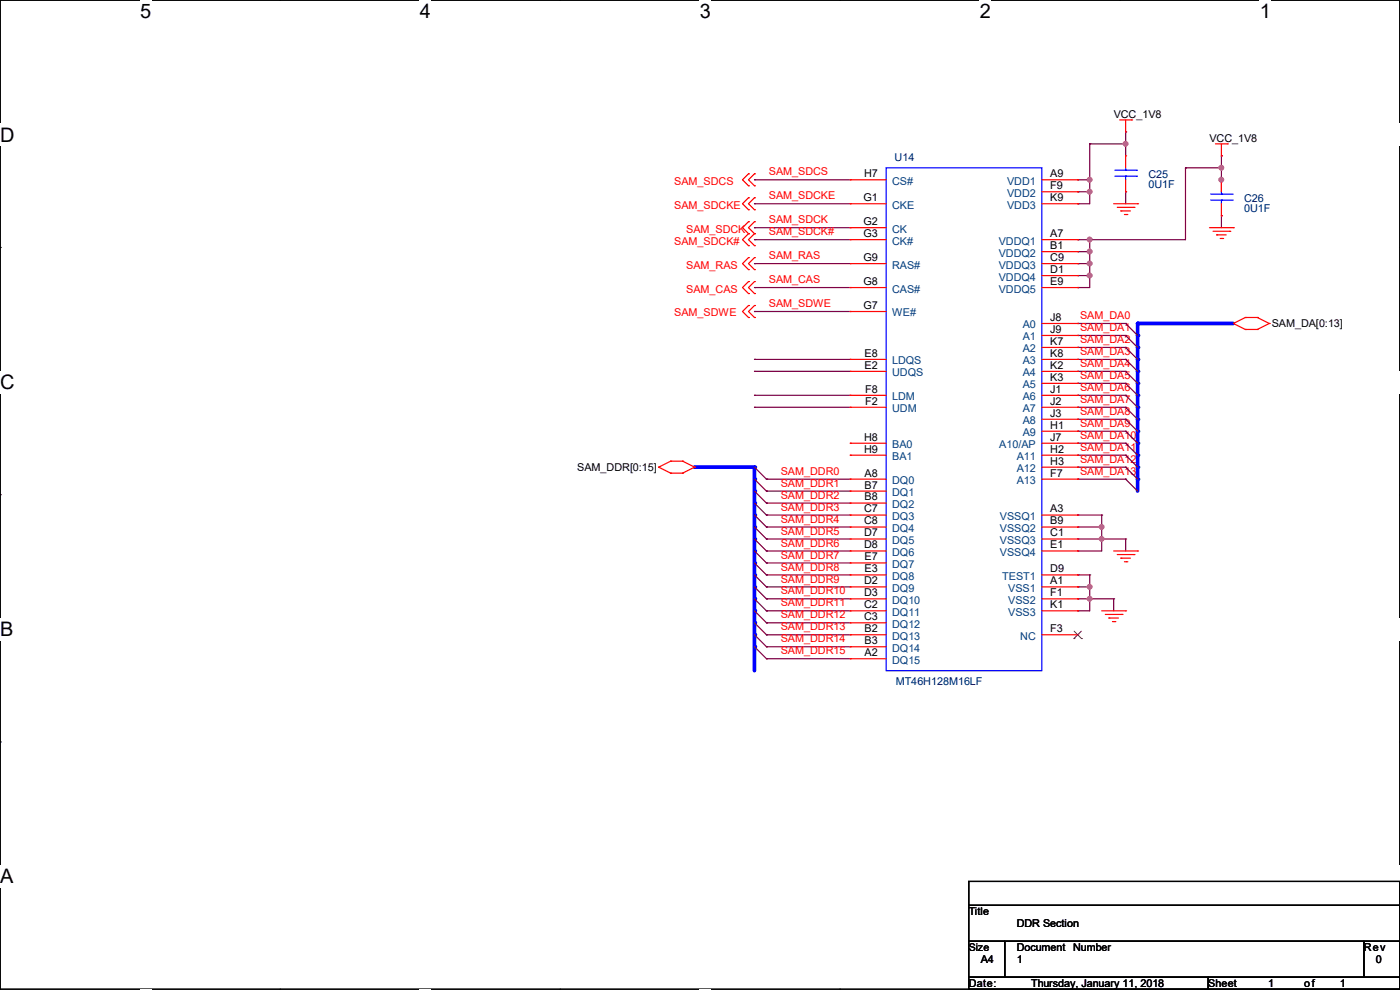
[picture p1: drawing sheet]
<svg xmlns="http://www.w3.org/2000/svg" width="297mm" height="210mm" viewBox="0 0 297 210" stroke-linecap="round" stroke-linejoin="round" font-family="sans-serif">
<path d="M0 0h297v209.8h-297z" fill="none" stroke="#000" stroke-width=".25"/>
<g fill="#fff">
<path d="M29.7 0h2.4v4.8h-2.4z"/>
<path d="M29.7 209.8h2.4v.2h-2.4z"/>
</g>
<path d="M59.4 0h.1M59.4 209.8h.1" fill="none" stroke="#000" stroke-width=".25"/>
<g fill="#fff">
<path d="M89.1 0h2.3v4.8h-2.3z"/>
<path d="M89.1 209.8h2.3v.2h-2.3z"/>
</g>
<path d="M118.8 0h.1M118.8 209.8h.1" fill="none" stroke="#000" stroke-width=".25"/>
<g fill="#fff">
<path d="M148.5 0h2.3v4.8h-2.3z"/>
<path d="M148.5 209.8h2.3v.2h-2.3z"/>
</g>
<path d="M178.2 0h.1M178.2 209.8h.1" fill="none" stroke="#000" stroke-width=".25"/>
<g fill="#fff">
<path d="M207.9 0h2.3v4.8h-2.3z"/>
<path d="M207.9 209.8h2.3v.2h-2.3z"/>
</g>
<path d="M237.6 0h.1M237.6 209.8h.1" fill="none" stroke="#000" stroke-width=".25"/>
<g fill="#fff">
<path d="M267.3 0h2.3v4.8h-2.3z"/>
<path d="M267.3 209.8h2.3v.2h-2.3z"/>
<path d="M0 26.2h3.1v4.8h-3.1z"/>
<path d="M297 26.2v4.8z"/>
<path d="M0 78.7h3.1v4.7h-3.1z"/>
<path d="M297 78.7v4.7z"/>
</g>
<path d="M0 52.5h.1M297 52.5h.1" fill="none" stroke="#000" stroke-width=".25"/>
<g fill="#fff">
<path d="M0 131.1h2.9v4.8h-2.9z"/>
<path d="M297 131.1v4.8z"/>
</g>
<path d="M0 104.9h.1M297 104.9h.1" fill="none" stroke="#000" stroke-width=".25"/>
<g fill="#fff">
<path d="M0 183.6h2.9v4.7h-2.9z"/>
<path d="M296.9 183.6h.1v4.7h-.1z"/>
</g>
<path d="M0 157.4h.1M297 157.4h.1" fill="none" stroke="#000" stroke-width=".25"/>
<g fill="none" stroke="#800040" stroke-width=".25">
<path d="M228.6 38.1h.1M228.6 38.1h2.6M231.2 30.5h.1M231.2 38.1h.1M231.2 30.5v12.7h-2.6M231.2 30.5h7.6M238.8 28h.1M238.8 30.5h.1M238.8 28v5.1M251.5 35.6h.1M251.5 35.6v15.2h-22.9M251.5 35.6h7.6"/>
<path d="M259.1 33.1h.1M259.1 38.1h.1M259.1 35.6h.1M259.1 33.1v7.6M228.6 50.8h.1M228.6 58.5h.1M228.6 55.9h.1M228.6 53.4h.1M228.6 43.2h.1M228.6 40.7h.1M228.6 58.5h2.6M228.6 55.9h2.6"/>
<path d="M228.6 53.4h2.6M228.6 40.7h2.6M231.2 50.8h.1M231.2 58.5h.1M231.2 55.9h.1M231.2 53.4h.1M231.2 40.7h.1M231.2 50.8v10.2h-2.6M238.8 40.7h.1M238.8 40.7v2.5M259.1 45.8h.1M259.1 45.8v2.5"/>
<path d="M228.6 61h.1M228.6 109.3h.1M228.6 116.9h.1M228.6 114.3h.1M228.6 111.8h.1M228.6 109.3h5.1M228.6 114.3h10.2M228.6 111.8h5.1M233.7 109.3h.1M233.7 114.3h.1M233.7 111.8h.1M233.7 109.3v7.6h-5.1"/>
<path d="M238.8 114.3h.1M238.8 114.3v2.6M228.6 124.5h.1M228.6 129.6h.1M228.6 127h.1M228.6 124.5h2.6M228.6 127h7.7M231.2 124.5h.1M231.2 127h.1M231.2 124.5v5.1h-2.6M236.3 127h.1M236.3 127v2.6"/>
</g>
<g fill="#f0f" stroke="#f0f" stroke-width=".25">
<circle cx="231.2" cy="127" r=".49"/>
<circle cx="233.7" cy="111.8" r=".49"/>
<circle cx="233.7" cy="114.3" r=".49"/>
<circle cx="231.2" cy="53.4" r=".49"/>
<circle cx="231.2" cy="50.8" r=".49"/>
<circle cx="231.2" cy="58.4" r=".49"/>
<circle cx="231.2" cy="55.9" r=".49"/>
<circle cx="238.8" cy="30.5" r=".49"/>
<circle cx="231.2" cy="40.7" r=".49"/>
<circle cx="231.2" cy="38.1" r=".49"/>
<circle cx="259.1" cy="38.1" r=".49"/>
<circle cx="259.1" cy="35.6" r=".49"/>
</g>
<path d="M147.4 99.1h12.7" fill="none" stroke="#00f" stroke-width=".76"/>
<circle cx="147.4" cy="99.1" r=".38" fill="#00f"/>
<path d="M160.1 99.1v2.5" fill="none" stroke="#00f" stroke-width=".76"/>
<circle cx="160.1" cy="99.1" r=".38" fill="#00f"/>
<g fill="none" stroke="#800040" stroke-width=".25">
<path d="M162.6 101.6h.1M162.6 104.2h.1M162.6 106.7h.1M162.6 109.3h.1M162.6 111.8h.1M162.6 114.3h.1M162.6 116.9h.1M162.6 119.4h.1M162.6 101.6h17.8M162.6 104.2h17.8M162.6 106.7h17.8M162.6 109.3h17.8"/>
<path d="M162.6 111.8h17.8M162.6 114.3h17.8M162.6 116.9h17.8M162.6 119.4h17.8M162.6 122h.1M162.6 124.5h.1M162.6 127h.1M162.6 129.6h.1M162.6 132.1h.1M162.6 134.7h.1M162.6 137.2h.1M162.6 139.7h.1"/>
<path d="M162.6 122h17.8M162.6 124.5h17.8M162.6 127h17.8M162.6 129.6h17.8M162.6 132.1h17.8M162.6 134.7h17.8M162.6 137.2h17.8M162.6 139.7h17.8"/>
</g>
<path d="M160.1 101.6v2.6" fill="none" stroke="#00f" stroke-width=".76"/>
<circle cx="160.1" cy="101.6" r=".38" fill="#00f"/>
<path d="M160.1 104.2v2.5" fill="none" stroke="#00f" stroke-width=".76"/>
<circle cx="160.1" cy="104.2" r=".38" fill="#00f"/>
<path d="M160.1 106.7v2.6" fill="none" stroke="#00f" stroke-width=".76"/>
<circle cx="160.1" cy="106.7" r=".38" fill="#00f"/>
<path d="M160.1 109.3v2.5" fill="none" stroke="#00f" stroke-width=".76"/>
<circle cx="160.1" cy="109.3" r=".38" fill="#00f"/>
<path d="M160.1 111.8v2.5" fill="none" stroke="#00f" stroke-width=".76"/>
<circle cx="160.1" cy="111.8" r=".38" fill="#00f"/>
<path d="M160.1 114.3v2.6" fill="none" stroke="#00f" stroke-width=".76"/>
<circle cx="160.1" cy="114.3" r=".38" fill="#00f"/>
<path d="M160.1 116.9v2.5" fill="none" stroke="#00f" stroke-width=".76"/>
<circle cx="160.1" cy="116.9" r=".38" fill="#00f"/>
<path d="M160.1 119.4v2.6" fill="none" stroke="#00f" stroke-width=".76"/>
<circle cx="160.1" cy="119.4" r=".38" fill="#00f"/>
<path d="M160.1 122v2.5" fill="none" stroke="#00f" stroke-width=".76"/>
<circle cx="160.1" cy="122" r=".38" fill="#00f"/>
<path d="M160.1 124.5v2.5" fill="none" stroke="#00f" stroke-width=".76"/>
<circle cx="160.1" cy="124.5" r=".38" fill="#00f"/>
<path d="M160.1 127v2.6" fill="none" stroke="#00f" stroke-width=".76"/>
<circle cx="160.1" cy="127" r=".38" fill="#00f"/>
<path d="M160.1 129.6v2.5" fill="none" stroke="#00f" stroke-width=".76"/>
<circle cx="160.1" cy="129.6" r=".38" fill="#00f"/>
<path d="M160.1 132.1v2.6" fill="none" stroke="#00f" stroke-width=".76"/>
<circle cx="160.1" cy="132.1" r=".38" fill="#00f"/>
<path d="M160.1 134.7v2.5" fill="none" stroke="#00f" stroke-width=".76"/>
<circle cx="160.1" cy="134.7" r=".38" fill="#00f"/>
<path d="M160.1 137.2v5.1" fill="none" stroke="#00f" stroke-width=".76"/>
<circle cx="160.1" cy="137.2" r=".38" fill="#00f"/>
<path d="M241.3 68.6h20.4" fill="none" stroke="#00f" stroke-width=".76"/>
<circle cx="241.3" cy="68.6" r=".38" fill="#00f"/>
<path d="M241.3 68.6v2.6" fill="none" stroke="#00f" stroke-width=".76"/>
<circle cx="241.3" cy="68.6" r=".38" fill="#00f"/>
<g fill="none" stroke="#800040" stroke-width=".25">
<path d="M228.6 68.6h.1M228.6 71.2h.1M228.6 73.7h.1M228.6 76.2h.1M228.6 78.8h.1M228.6 68.6h10.2M228.6 71.2h10.2M228.6 73.7h10.2M228.6 76.2h10.2M228.6 78.8h10.2M228.6 81.3h.1M228.6 83.9h.1"/>
<path d="M228.6 86.4h.1M228.6 88.9h.1M228.6 91.5h.1M228.6 94h.1M228.6 96.6h.1M228.6 99.1h.1M228.6 81.3h10.2M228.6 83.9h10.2M228.6 86.4h10.2M228.6 88.9h10.2M228.6 91.5h10.2M228.6 94h10.2"/>
<path d="M228.6 96.6h10.2M228.6 99.1h10.2M228.6 101.6h.1M228.6 101.6h10.2"/>
</g>
<path d="M241.3 71.2v2.5" fill="none" stroke="#00f" stroke-width=".76"/>
<circle cx="241.3" cy="71.2" r=".38" fill="#00f"/>
<path d="M241.3 73.7v2.5" fill="none" stroke="#00f" stroke-width=".76"/>
<circle cx="241.3" cy="73.7" r=".38" fill="#00f"/>
<path d="M241.3 76.2v2.6" fill="none" stroke="#00f" stroke-width=".76"/>
<circle cx="241.3" cy="76.2" r=".38" fill="#00f"/>
<path d="M241.3 78.8v2.5" fill="none" stroke="#00f" stroke-width=".76"/>
<circle cx="241.3" cy="78.8" r=".38" fill="#00f"/>
<path d="M241.3 81.3v2.6" fill="none" stroke="#00f" stroke-width=".76"/>
<circle cx="241.3" cy="81.3" r=".38" fill="#00f"/>
<path d="M241.3 83.9v2.5" fill="none" stroke="#00f" stroke-width=".76"/>
<circle cx="241.3" cy="83.9" r=".38" fill="#00f"/>
<path d="M241.3 86.4v2.5" fill="none" stroke="#00f" stroke-width=".76"/>
<circle cx="241.3" cy="86.4" r=".38" fill="#00f"/>
<path d="M241.3 88.9v2.6" fill="none" stroke="#00f" stroke-width=".76"/>
<circle cx="241.3" cy="88.9" r=".38" fill="#00f"/>
<path d="M241.3 91.5v2.5" fill="none" stroke="#00f" stroke-width=".76"/>
<circle cx="241.3" cy="91.5" r=".38" fill="#00f"/>
<path d="M241.3 94v2.6" fill="none" stroke="#00f" stroke-width=".76"/>
<circle cx="241.3" cy="94" r=".38" fill="#00f"/>
<path d="M241.3 96.6v2.5" fill="none" stroke="#00f" stroke-width=".76"/>
<circle cx="241.3" cy="96.6" r=".38" fill="#00f"/>
<path d="M241.3 99.1v2.5" fill="none" stroke="#00f" stroke-width=".76"/>
<circle cx="241.3" cy="99.1" r=".38" fill="#00f"/>
<path d="M241.3 101.6v2.6" fill="none" stroke="#00f" stroke-width=".76"/>
<circle cx="241.3" cy="101.6" r=".38" fill="#00f"/>
<g fill="none" stroke="#800040" stroke-width=".25">
<path d="M160.1 38.1h.1M160.1 38.1h20.3M160.1 43.2h.1M160.1 48.3h.1M160.1 50.8h.1M160.1 55.9h.1M160.1 43.2h20.3M160.1 48.3h20.3M160.1 50.8h20.3M160.1 55.9h20.3M160.1 61h.1M160.1 66.1h.1"/>
<path d="M160.1 76.2h.1M160.1 78.8h.1M160.1 61h20.3M160.1 66.1h20.3M160.1 76.2h20.3M160.1 78.8h20.3M238.8 68.6h.1M238.8 71.2h.1M238.8 73.7h.1M238.8 76.2h.1M238.8 78.8h.1M238.8 68.6l2.5 2.6"/>
<path d="M238.8 71.2l2.5 2.5M238.8 73.7l2.5 2.5M238.8 76.2l2.5 2.6M238.8 78.8l2.5 2.5M160.1 83.9h.1M160.1 86.4h.1M160.1 83.9h20.3M160.1 86.4h20.3M160.1 99.1l2.5 2.5M238.8 81.3h.1M238.8 83.9h.1M238.8 86.4h.1"/>
<path d="M238.8 88.9h.1M238.8 91.5h.1M238.8 94h.1M238.8 96.6h.1M238.8 99.1h.1M238.8 81.3l2.5 2.6M238.8 83.9l2.5 2.5M238.8 86.4l2.5 2.5M238.8 88.9l2.5 2.6M238.8 91.5l2.5 2.5M238.8 94l2.5 2.6M238.8 96.6l2.5 2.5"/>
<path d="M238.8 99.1l2.5 2.5M160.1 101.6l2.5 2.6M160.1 104.2l2.5 2.5M160.1 106.7l2.5 2.6M160.1 109.3l2.5 2.5M160.1 111.8l2.5 2.5M160.1 114.3l2.5 2.6M160.1 116.9l2.5 2.5M160.1 119.4l2.5 2.6M162.6 101.6h.1M162.6 104.2h.1M162.6 106.7h.1"/>
<path d="M162.6 109.3h.1M162.6 111.8h.1M162.6 114.3h.1M162.6 116.9h.1M162.6 119.4h.1M238.8 101.6h.1M238.8 101.6l2.5 2.6M160.1 122l2.5 2.5M160.1 124.5l2.5 2.5M160.1 127l2.5 2.6M160.1 129.6l2.5 2.5M160.1 132.1l2.5 2.6"/>
<path d="M160.1 134.7l2.5 2.5M160.1 137.2l2.5 2.5M162.6 122h.1M162.6 124.5h.1M162.6 127h.1M162.6 129.6h.1M162.6 132.1h.1M162.6 134.7h.1M162.6 137.2h.1M162.6 139.7h.1M228.6 122h.1M228.6 122h2.6"/>
<path d="M231.2 122h.1M231.2 122v2.5"/>
</g>
<g fill="#f0f" stroke="#f0f" stroke-width=".25">
<circle cx="231.2" cy="124.5" r=".49"/>
<circle cx="231.2" cy="127" r=".49"/>
<circle cx="233.7" cy="111.8" r=".49"/>
<circle cx="233.7" cy="114.3" r=".49"/>
<circle cx="231.2" cy="53.4" r=".49"/>
<circle cx="231.2" cy="50.8" r=".49"/>
<circle cx="231.2" cy="58.4" r=".49"/>
<circle cx="231.2" cy="55.9" r=".49"/>
<circle cx="238.8" cy="30.5" r=".49"/>
<circle cx="231.2" cy="40.7" r=".49"/>
<circle cx="231.2" cy="38.1" r=".49"/>
<circle cx="259.1" cy="38.1" r=".49"/>
<circle cx="259.1" cy="35.6" r=".49"/>
</g>
<g fill="none" stroke="#f00" stroke-width=".25">
<path d="M158.8 36.9h.1M158.8 39.4h.1M158.8 36.9l-1.3 1.2 1.3 1.3M160.1 36.9h.1M160.1 39.4h.1M160.1 36.9l-1.3 1.2 1.3 1.3M180.4 38.1h.1M180.4 38.1h7.6M221 38.1h7.6M228.6 38.1h.1M237.5 25.4h2.6M238.8 28h.1"/>
<path d="M238.8 33.1h.1M238.8 25.4v2.6M238.8 33.1v2.5M238.8 38.1v2.6M240.1 25.4h.1M257.9 30.5h2.5M259.1 33.1h.1M259.1 38.1h.1M259.1 30.5v2.6M259.1 38.1v2.6M260.4 30.5h.1M158.8 42h.1"/>
<path d="M158.8 44.5h.1M158.8 47h.1M158.8 49.6h.1M158.8 52.1h.1M158.8 54.7h.1M158.8 57.2h.1M158.8 59.7h.1M158.8 42l-1.3 1.2 1.3 1.3M158.8 47l-1.3 1.3 1.3 1.3M158.8 49.6l-1.3 1.2 1.3 1.3M158.8 54.7l-1.3 1.2 1.3 1.3M158.8 59.7l-1.3 1.3 1.3 1.3"/>
<path d="M160.1 42h.1M160.1 44.5h.1M160.1 47h.1M160.1 49.6h.1M160.1 52.1h.1M160.1 54.7h.1M160.1 57.2h.1M160.1 59.7h.1M160.1 42l-1.3 1.2 1.3 1.3M160.1 47l-1.3 1.3 1.3 1.3M160.1 49.6l-1.3 1.2 1.3 1.3M160.1 54.7l-1.3 1.2 1.3 1.3"/>
<path d="M160.1 59.7l-1.3 1.3 1.3 1.3M180.4 43.2h.1M180.4 48.3h.1M180.4 50.8h.1M180.4 55.9h.1M180.4 43.2h7.6M180.4 48.3h7.6M180.4 50.8h7.6M180.4 55.9h7.6M221 43.2h7.6M221 50.8h7.6M221 53.4h7.6"/>
<path d="M221 55.9h7.6M221 58.5h7.6M221 40.7h7.6M228.6 50.8h.1M228.6 53.4h.1M228.6 55.9h.1M228.6 58.5h.1M228.6 40.7h.1M228.6 43.2h.1M236.3 43.2h5M237 44h3.6M237.8 44.7h.1"/>
<path d="M237.8 44.7h2M238.5 45.5h.6M238.8 40.7h.1M239.1 45.5h.1M240.6 44h.1M241.3 43.2h.1M256.6 48.3h5.1M257.3 49.1h3.6M258.1 49.8h.1M258.1 49.8h2M258.9 50.6h.5M259.1 45.8h.1"/>
<path d="M259.1 43.2v2.6M259.4 50.6h.1M260.9 49.1h.1M261.7 48.3h.1M158.8 62.3h.1M158.8 64.8h.1M158.8 67.4h.1M158.8 64.8l-1.3 1.3 1.3 1.3M160.1 62.3h.1M160.1 64.8h.1M160.1 67.4h.1M160.1 64.8l-1.3 1.3 1.3 1.3"/>
<path d="M180.4 78.8h.1M180.4 76.2h.1M180.4 66.1h.1M180.4 61h.1M180.4 78.8h7.6M180.4 76.2h7.6M180.4 61h7.6M180.4 66.1h7.6M221 78.8h7.6M221 76.2h7.6M221 61h7.6M221 68.6h7.6"/>
<path d="M221 71.2h7.6M221 73.7h7.6M228.6 61h.1M228.6 68.6h.1M228.6 71.2h.1M228.6 73.7h.1M228.6 76.2h.1M228.6 78.8h.1M261.7 68.6h.1M261.7 68.6l2.5 1.3M264.2 67.4h.1M264.2 69.9h.1"/>
<path d="M264.2 67.4l-2.5 1.2M264.2 67.4h2.5M264.2 69.9h2.5M266.7 67.4h.1M266.7 69.9h.1M266.7 67.4l2.6 1.2M269.3 68.6h.1M269.3 68.6l-2.6 1.3M139.7 99.1h.1M139.7 99.1l2.6 1.3M142.3 97.8h.1M142.3 97.8l-2.6 1.3"/>
<path d="M142.3 97.8h2.5M144.8 97.8h.1M144.8 97.8l2.6 1.3M147.4 99.1h.1M147.4 99.1l-2.6 1.3M180.4 86.4h.1M180.4 83.9h.1M180.4 94h.1M180.4 96.6h.1M180.4 86.4h7.6M180.4 83.9h7.6M180.4 94h7.6"/>
<path d="M180.4 96.6h7.6M221 86.4h7.6M221 83.9h7.6M221 94h7.6M221 96.6h7.6M221 81.3h7.6M221 88.9h7.6M221 91.5h7.6M221 99.1h7.6M228.6 81.3h.1M228.6 83.9h.1M228.6 86.4h.1"/>
<path d="M228.6 88.9h.1M228.6 91.5h.1M228.6 94h.1M228.6 96.6h.1M228.6 99.1h.1M142.3 100.4h.1M142.3 100.4h2.5M144.8 100.4h.1M180.4 101.6h.1M180.4 104.2h.1M180.4 106.7h.1M180.4 109.3h.1"/>
<path d="M180.4 111.8h.1M180.4 114.3h.1M180.4 116.9h.1M180.4 119.4h.1M180.4 116.9h7.6M180.4 109.3h7.6M180.4 101.6h7.6M180.4 104.2h7.6M180.4 106.7h7.6M180.4 111.8h7.6M180.4 114.3h7.6M180.4 119.4h7.6"/>
<path d="M221 116.9h7.6M221 109.3h7.6M221 101.6h7.6M221 111.8h7.6M221 114.3h7.6M228.6 109.3h.1M228.6 111.8h.1M228.6 114.3h.1M228.6 116.9h.1M228.6 101.6h.1M236.3 116.9h5M237 117.6h3.6"/>
<path d="M237.8 118.4h.1M237.8 118.4h2M238.5 119.2h.6M239.1 119.2h.1M240.6 117.6h.1M241.3 116.9h.1M180.4 139.7h.1M180.4 134.7h.1M180.4 137.2h.1M180.4 129.6h.1M180.4 132.1h.1M180.4 124.5h.1"/>
<path d="M180.4 127h.1M180.4 122h.1M180.4 129.6h7.6M180.4 124.5h7.6M180.4 139.7h7.6M180.4 134.7h7.6M180.4 137.2h7.6M180.4 132.1h7.6M180.4 127h7.6M180.4 122h7.6M221 129.6h7.6M221 124.5h7.6"/>
<path d="M221 134.7h7.6M221 127h7.6M221 122h7.6M228.6 124.5h.1M228.6 122h.1M228.6 127h.1M228.6 134.7h.1M228.6 129.6h.1M233.7 129.6h5.1M234.5 130.3h3.5M235.2 131.1h.1M235.2 131.1h2.1"/>
<path d="M236 131.9h.5M236.5 131.9h.1M238 130.3h.1M238.8 129.6h.1"/>
</g>
<path d="M205.5 187h91.5v5.1h-91.5zM205.5 192.1h91.5v7.6h-91.5zM205.5 199.7h7.6v7.6h-7.6zM213.1 199.7h76.2v7.6h-76.2zM289.3 199.7h7.7v7.6h-7.7zM205.5 207.3h50.8v2.5h-50.8zM256.3 207.3h40.7v2.5h-40.7z" fill="none" stroke="#000" stroke-width=".25"/>
<g fill="none" stroke="#00f" stroke-width=".25">
<path d="M188 35.6h33v106.7h-33zM236.5 37.4h4.6M236.5 36.1h4.6M238.8 36.1h.1M238.8 37.4h.1M238.8 35.6v.5M238.8 37.4v.7M241.1 37.4h.1M241.1 36.1h.1M256.8 42.5h4.6M256.8 41.2h4.6M259.1 41.2h.1"/>
<path d="M259.1 42.5h.1M259.1 40.7v.5M259.1 42.5v.7M261.4 42.5h.1M261.4 41.2h.1"/>
</g>
<path d="M227.8 135.5h.1M227.9 133.9l1.5 1.6M229.4 133.9l-1.6 1.6M229.4 135.5h.1" fill="none" stroke="#804000" stroke-width=".21"/>
<g font-size="4.2">
<text x="29.7" y="3.9">5</text>
<text x="89.1" y="3.9">4</text>
<text x="148.5" y="3.9">3</text>
<text x="207.9" y="3.9">2</text>
<text x="267.3" y="3.9">1</text>
<text x="0" y="30.1">D</text>
<text x="0" y="82.5">C</text>
<text x="0" y="135">B</text>
<text x="0" y="187.4">A</text>
<text x="297" y="187.4">A</text>
</g>
<g font-size="2.3">
<text x="236.3" y="25">VCC_1V8</text>
<text x="256.6" y="30.1">VCC_1V8</text>
<text x="183.3" y="37.6">H7</text>
<text x="222.8" y="37.6">A9</text>
<text x="222.8" y="40.1">F9</text>
<text x="183.2" y="42.7">G1</text>
<text x="183.2" y="47.8">G2</text>
<text x="222.8" y="42.7">K9</text>
<text x="183.2" y="50.3">G3</text>
<text x="222.8" y="50.3">A7</text>
<text x="222.8" y="52.8">B1</text>
<text x="183.2" y="55.4">G9</text>
<text x="222.8" y="55.4">C9</text>
<text x="222.8" y="57.9">D1</text>
<text x="183.2" y="65.5">G7</text>
<text x="183.2" y="60.5">G8</text>
<text x="222.8" y="60.5">E9</text>
<text x="222.8" y="68.1">J8</text>
<text x="222.8" y="70.6">J9</text>
<text x="269.8" y="69.4">SAM_DA[0:13]</text>
<text x="183.4" y="75.7">E8</text>
<text x="222.8" y="73.2">K7</text>
<text x="222.8" y="75.7">K8</text>
<text x="183.4" y="78.2">E2</text>
<text x="183.6" y="83.3">F8</text>
<text x="222.8" y="78.2">K2</text>
<text x="222.8" y="80.8">K3</text>
<text x="222.8" y="83.3">J1</text>
<text x="183.6" y="85.9">F2</text>
<text x="222.8" y="85.9">J2</text>
<text x="222.8" y="88.4">J3</text>
<text x="183.3" y="93.5">H8</text>
<text x="222.8" y="90.9">H1</text>
<text x="222.8" y="93.5">J7</text>
<text x="122.5" y="99.9">SAM_DDR[0:15]</text>
<text x="183.3" y="96">H9</text>
<text x="183.4" y="101.1">A8</text>
<text x="222.8" y="96">H2</text>
<text x="222.8" y="98.6">H3</text>
<text x="222.8" y="101.1">F7</text>
<text x="183.4" y="103.6">B7</text>
<text x="183.4" y="106.2">B8</text>
<text x="183.3" y="108.7">C7</text>
<text x="183.3" y="111.3">C8</text>
<text x="183.3" y="113.8">D7</text>
<text x="222.8" y="108.7">A3</text>
<text x="222.8" y="111.3">B9</text>
<text x="222.8" y="113.8">C1</text>
<text x="183.3" y="116.3">D8</text>
<text x="183.4" y="118.9">E7</text>
<text x="222.8" y="116.3">E1</text>
<text x="183.3" y="124">D2</text>
<text x="183.4" y="121.4">E3</text>
<text x="222.8" y="124">A1</text>
<text x="222.8" y="121.4">D9</text>
<text x="183.3" y="129">C2</text>
<text x="183.3" y="131.6">C3</text>
<text x="183.3" y="126.5">D3</text>
<text x="222.8" y="126.5">F1</text>
<text x="222.8" y="129">K1</text>
<text x="183.4" y="134.1">B2</text>
<text x="183.4" y="136.7">B3</text>
<text x="222.8" y="134.1">F3</text>
<text x="183.4" y="139.2">A2</text>
<text x="205.5" y="194.1">Title</text>
<text x="215.7" y="196.7">DDR Section</text>
<text x="215.7" y="201.8">Document</text>
<text x="227.7" y="201.8">Number</text>
<text x="289.3" y="201.8">Rev</text>
<text x="205.5" y="209.4">Date:</text>
<text x="208.1" y="204.3">A4</text>
<text x="215.7" y="204.3">1</text>
<text x="218.7" y="209.4">Thursday, January 11, 2018</text>
<text x="256.3" y="209.4">Sheet</text>
<text x="269" y="209.4">1</text>
<text x="276.6" y="209.4">of</text>
<text x="284.3" y="209.4">1</text>
<text x="291.9" y="204.3">0</text>
</g>
<g font-size="2.3" fill="#000080">
<text x="189.8" y="34.1">U14</text>
<text x="243.6" y="37.7">C25</text>
<text x="243.6" y="40">0U1F</text>
<text x="264" y="42.8">C26</text>
<text x="264" y="45">0U1F</text>
<text x="190" y="145.4">MT46H128M16LF</text>
</g>
<g font-size="2.3" fill="#f00">
<text x="143" y="39.2">SAM_SDCS</text>
<text x="163.1" y="37.2">SAM_SDCS</text>
<text x="143" y="44.3">SAM_SDCKE</text>
<text x="163.1" y="42.3">SAM_SDCKE</text>
<text x="163.1" y="47.4">SAM_SDCK</text>
<text x="143" y="51.9">SAM_SDCK#</text>
<text x="145.6" y="49.4">SAM_SDCK</text>
<text x="163.1" y="49.9">SAM_SDCK#</text>
<text x="145.6" y="57">SAM_RAS</text>
<text x="163.1" y="55">SAM_RAS</text>
<text x="145.6" y="62.1">SAM_CAS</text>
<text x="163.1" y="60.1">SAM_CAS</text>
<text x="163.1" y="65.2">SAM_SDWE</text>
<text x="143" y="67.1">SAM_SDWE</text>
<text x="229.2" y="67.7">SAM_DA0</text>
<text x="229.2" y="70.2">SAM_DA1</text>
<text x="229.2" y="72.8">SAM_DA2</text>
<text x="229.2" y="75.3">SAM_DA3</text>
<text x="229.2" y="77.9">SAM_DA4</text>
<text x="229.2" y="80.4">SAM_DA5</text>
<text x="229.2" y="82.9">SAM_DA6</text>
<text x="229.2" y="85.5">SAM_DA7</text>
<text x="229.2" y="88">SAM_DA8</text>
<text x="229.2" y="90.6">SAM_DA9</text>
<text x="229.2" y="93.1">SAM_DA10</text>
<text x="229.2" y="95.6">SAM_DA11</text>
<text x="165.7" y="100.7">SAM_DDR0</text>
<text x="229.2" y="98.2">SAM_DA12</text>
<text x="229.2" y="100.7">SAM_DA13</text>
<text x="165.7" y="103.3">SAM_DDR1</text>
<text x="165.7" y="105.8">SAM_DDR2</text>
<text x="165.7" y="108.3">SAM_DDR3</text>
<text x="165.7" y="110.9">SAM_DDR4</text>
<text x="165.7" y="113.4">SAM_DDR5</text>
<text x="165.7" y="115.9">SAM_DDR6</text>
<text x="165.7" y="118.5">SAM_DDR7</text>
<text x="165.7" y="121">SAM_DDR8</text>
<text x="165.7" y="123.6">SAM_DDR9</text>
<text x="165.7" y="126.1">SAM_DDR10</text>
<text x="165.7" y="128.7">SAM_DDR11</text>
<text x="165.7" y="131.2">SAM_DDR12</text>
<text x="165.7" y="133.7">SAM_DDR13</text>
<text x="165.7" y="136.3">SAM_DDR14</text>
<text x="165.7" y="138.8">SAM_DDR15</text>
</g>
<g font-size="2.3" fill="#004080">
<text x="189.3" y="39.2">CS#</text>
<text x="213.7" y="39.2">VDD1</text>
<text x="213.7" y="41.7">VDD2</text>
<text x="189.3" y="44.3">CKE</text>
<text x="213.7" y="44.3">VDD3</text>
<text x="189.3" y="49.4">CK</text>
<text x="189.3" y="51.9">CK#</text>
<text x="211.9" y="51.9">VDDQ1</text>
<text x="189.3" y="57">RAS#</text>
<text x="211.9" y="54.4">VDDQ2</text>
<text x="211.9" y="57">VDDQ3</text>
<text x="211.9" y="59.5">VDDQ4</text>
<text x="189.3" y="62.1">CAS#</text>
<text x="211.9" y="62.1">VDDQ5</text>
<text x="189.3" y="67.1">WE#</text>
<text x="217" y="69.7">A0</text>
<text x="189.3" y="77.3">LDQS</text>
<text x="217" y="72.2">A1</text>
<text x="217" y="74.8">A2</text>
<text x="217" y="77.3">A3</text>
<text x="189.3" y="79.8">UDQS</text>
<text x="217" y="79.8">A4</text>
<text x="217" y="82.4">A5</text>
<text x="189.3" y="87.5">UDM</text>
<text x="189.3" y="84.9">LDM</text>
<text x="217" y="84.9">A6</text>
<text x="217" y="87.5">A7</text>
<text x="189.3" y="95.1">BA0</text>
<text x="212" y="95.1">A10/AP</text>
<text x="217" y="90">A8</text>
<text x="217" y="92.5">A9</text>
<text x="189.3" y="97.6">BA1</text>
<text x="215.7" y="97.6">A11</text>
<text x="215.7" y="100.2">A12</text>
<text x="189.3" y="102.7">DQ0</text>
<text x="189.3" y="105.2">DQ1</text>
<text x="189.3" y="107.8">DQ2</text>
<text x="215.7" y="102.7">A13</text>
<text x="189.3" y="110.3">DQ3</text>
<text x="189.3" y="112.9">DQ4</text>
<text x="212.1" y="110.3">VSSQ1</text>
<text x="212.1" y="112.9">VSSQ2</text>
<text x="189.3" y="115.4">DQ5</text>
<text x="189.3" y="117.9">DQ6</text>
<text x="212.1" y="115.4">VSSQ3</text>
<text x="212.1" y="117.9">VSSQ4</text>
<text x="189.3" y="125.6">DQ9</text>
<text x="189.3" y="123">DQ8</text>
<text x="189.3" y="120.5">DQ7</text>
<text x="212.6" y="123">TEST1</text>
<text x="213.9" y="125.6">VSS1</text>
<text x="189.3" y="130.6">DQ11</text>
<text x="189.3" y="128.1">DQ10</text>
<text x="213.9" y="128.1">VSS2</text>
<text x="213.9" y="130.6">VSS3</text>
<text x="189.3" y="135.7">DQ13</text>
<text x="189.3" y="133.2">DQ12</text>
<text x="216.5" y="135.7">NC</text>
<text x="189.3" y="140.8">DQ15</text>
<text x="189.3" y="138.3">DQ14</text>
</g>
<text font-size="2.2" x="205.5" y="201.7">Size</text>
</svg>
